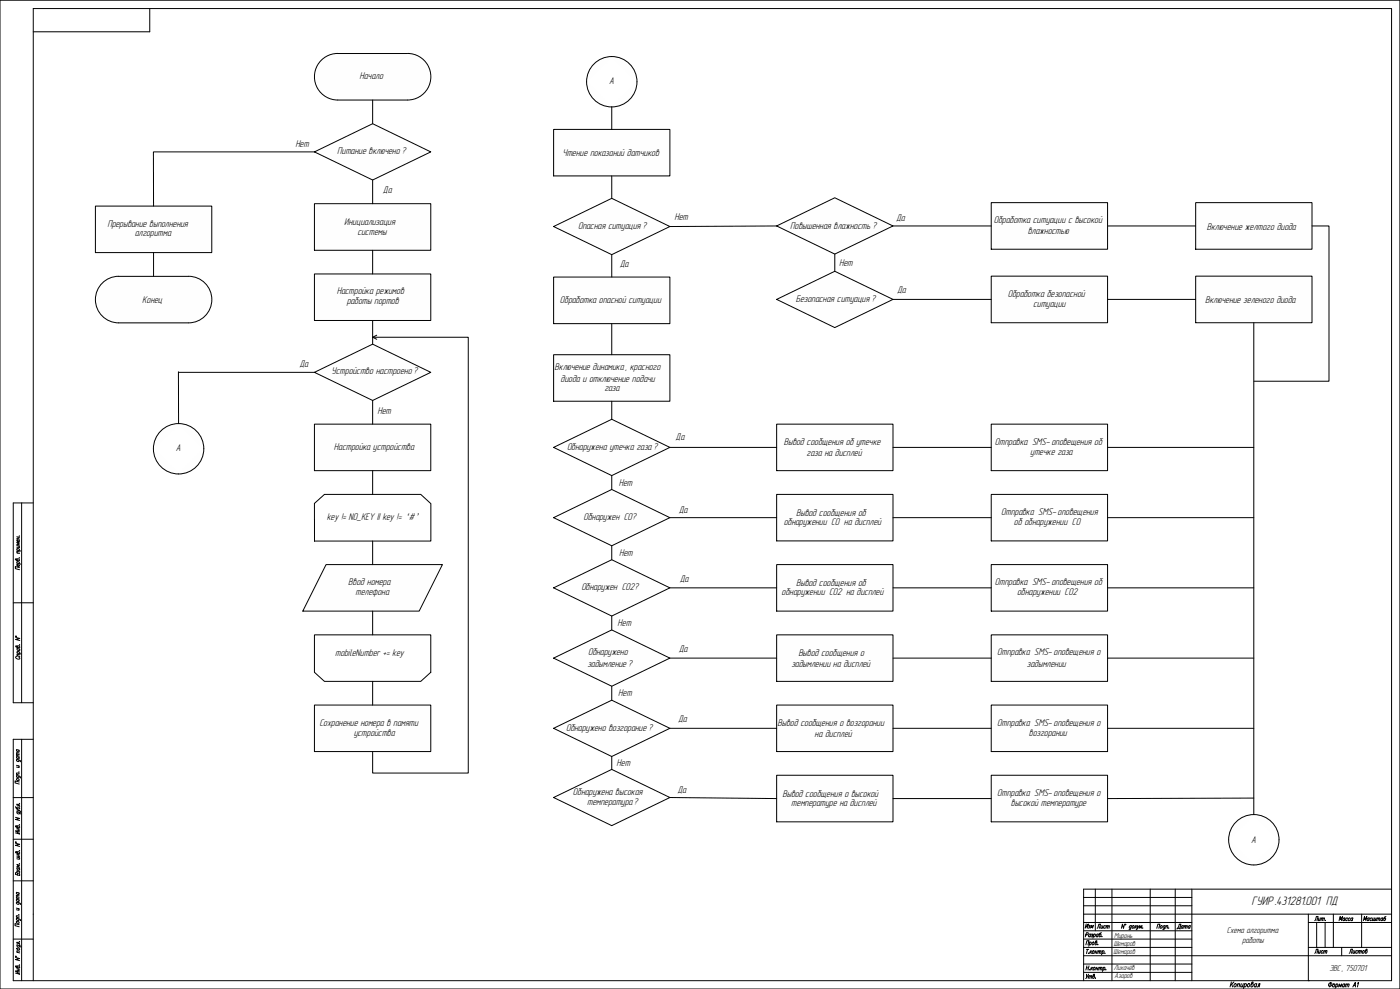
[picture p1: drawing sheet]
<svg xmlns="http://www.w3.org/2000/svg" width="841mm" height="594mm" viewBox="0 0 841 594" stroke-linecap="round" stroke-linejoin="round" font-family="sans-serif">
<!-- layer: KONTUR -->
<path d="M0 0h841v594h-841z" fill="none" stroke="#000" stroke-width=".6"/>
<g fill="none" stroke="#000" stroke-width=".6">
<path d="M90 5v14h-70M13 302v120M20 302h-12v120h12M8 362h12M13 444v145M20 444h-12v145h828v-584h-816v584M8 479h12M8 504h12M8 529h12M658 534v25M668 534v55M691 534v55"/>
<path d="M706 534v55M716 534v55M836 534h-185v55M716 549h120M786 549v40M786 554h50M801 549v20M818 549v20M8 564h12M716 574h120M786 569h50M806 569v5"/>
</g>
<g fill="none" stroke="#000" stroke-width=".6">
<path d="M10 336a.8 .8 0 0 1 1 0 .8 .8 0 0 1 1 1l-3-1 1 1M10 338l3 1M10 332l2 1M10 330l3 1M10 328h2M10 322l2 1M10 323l2 1M10 338a.7 .7 0 0 1 1-1 1 1 0 0 1 0 2M10 330h1h1l-1 1M11 323v1M11 328l1 1h-2M11 339v1l-1-1h1v1"/>
<path d="M11 324v1a.8 .8 0 0 1-1 0 .8 .8 0 0 1 0-1h1v1M12 335h.1M12 322h.1M12 332l-2-1 1 1M12 326h-2l1 1h-1h2M12 341l-3-1v2h3M9 383l3 1h-3l3 1M9 382h1zM10 394l-1 1h1a1.2 1.2 0 0 0 1 1 1.2 1.2 0 0 0 1-1h-1M10 388a.7 .7 0 0 1 1 0 .7 .7 0 0 1 0 1h-1l-1-1 2 1M10 394h2M10 392l3 1"/>
<path d="M10 390h2M11 392h-1a.7 .7 0 0 1 1-1 1.1 1.1 0 0 1 1 2M11 390h-1l1 1h1v-1M12 387h.1M12 393h-2l1 1M10 456l2 1v1M10 460h2M10 454l2 1M10 454h2M10 450l2 1M10 456v1h1h1l-1-1M10 455l1 1h1l-1-1"/>
<path d="M10 450v1l1 1 1-1h-1M12 453h-2v1M12 452h-2v1M10 466l2 1M10 465l2 1M10 468h1l1 1h-1zM10 466a.7 .7 0 0 0 0 1 .7 .7 0 0 0 1-1M11 460v1h-1M11 464h.1M12 470l-3-1v1l3 1M12 465l-2-1v1M9 491l3 1h-3l3 1"/>
<path d="M9 485l1 1h1l1-1h-2v1M10 497a.7 .7 0 0 1 1-1 .7 .7 0 0 1 0 1h-1l-1-1 1 1M10 488h2l1 1M10 486l2 1h-2M10 498h2M10 499h2M10 488l1 1h1l-1-1M11 498v1M12 495h.1M12 483h.1M12 500l-3-1 3 2-3-1M12 487l1 1"/>
<path d="M12 484l-2-1v1h2M9 506l3 1-3 1h3M9 506h1zM10 512a1 1 0 0 1 2 0 .8 .8 0 0 1 0 1l-2-1h-1l1 1M10 515h2M10 513l2 1M10 514l2 1M11 513v1M11 515l1 1h-2M12 519h.1M12 511h.1M12 520l-2-1 1 1-1 1h2"/>
<path d="M10 539l2 1M10 536h2M10 521l2 1M10 536v1h1h1l-1-1M10 525v-1l-1 1 3 1v-1l-1-1-1 2M10 521v1a.8 .8 0 0 0 1 1 .8 .8 0 0 0 1-1h-1M11 523h1v1M11 524l-1-1v1M12 539h-2v1M12 538h-2v1M10 552h2v1M10 542l2 1"/>
<path d="M10 551h2M10 545l2 1M10 540l2 1M10 554v-1a.8 .8 0 0 1 1 1 .8 .8 0 0 1 0 1l-1-1zM10 552a.7 .7 0 0 0 0 1 .7 .7 0 0 0 1-1M10 542a.7 .7 0 0 0 0 1 .7 .7 0 0 0 1-1M10 540a.7 .7 0 0 0 0 1 .7 .7 0 0 0 1 0M11 546v1l-1-1M11 550h.1M12 555h-3v1l3 1M12 550h-2v1M676 555l-1 3-1-3v3"/>
<path d="M676 555v1zM680 556h-1l-1 1 1 1v-1M680 556l-1 2h-1M680 556h1a.7 .7 0 0 1 0 1 .7 .7 0 0 1-1 0zM682 556v2M682 557l1 1M683 556l-1 1M683 556v2l1-2M683 558h.1M684 558l1-2v1l1-1v2M686 557h.1M695 558l1-3h1l-1 3"/>
<path d="M697 556h1a.8 .8 0 0 1 0 1 .8 .8 0 0 1-1 0zM700 556a.7 .7 0 0 0-1 1 .7 .7 0 0 0 0 1l1-1M700 556l-1 2M701 556h1l-1 2M701 556l-1 2M702 557h.1M804 553l1-2v1l2-1-1 2M808 552l-1-1v1v1h1M808 551v2M810 552l-1-1a.8 .8 0 0 0-1 1 .8 .8 0 0 0 1 1M811 552v-1a.8 .8 0 0 0-1 1 .8 .8 0 0 0 1 1M813 552l-1-1-1 1v1h1"/>
<path d="M813 551l-1 2M9 575l3 1h-3l3 1M9 574l1 1zM10 568h2l1 1M10 572h2M10 569l2 1a.8 .8 0 0 1-1 1 1.1 1.1 0 0 1-1-2zM10 568a.7 .7 0 0 0 1 1 .7 .7 0 0 0 1-1h-1M12 580h.1M12 566h.1M12 571h-2l1 1M12 566h-2v1h2M652 568l1-3h1v3"/>
<path d="M652 562l1-1 1-1h-1l-1 3M653 570h1M653 570v3M654 573h.1M655 566l1 1-1 1-1-1M655 566l-1 2M655 571v2M655 561h-1a.8 .8 0 0 0 0 1 .8 .8 0 0 0 0 1l1-1M655 561v2M655 572l1 1M656 561v1M656 571l-1 1"/>
<path d="M656 562l-1 1M656 566h1v2l-1-1zM656 571h1a1 1 0 0 1 0 2 .8 .8 0 0 1-1-1zM657 561h1a.8 .8 0 0 1 0 1 .8 .8 0 0 1-1 0M657 561v3M658 572h1M658 571v2M658 566h1a.8 .8 0 0 1 0 1 .8 .8 0 0 1-1 0v-2h1l-1 1M659 571v2M660 567h.1M660 561h-1v1v1l1-1M660 572l1-1-1 2"/>
<path d="M660 561l-1 2M660 571l-1 2M661 572l1-1-1 2M662 560l-1 1-1 1a.7 .7 0 0 0 1 0 .7 .7 0 0 0 0-1h-1M662 562h.1M662 571h1a.7 .7 0 0 1 0 1 .7 .7 0 0 1-1 0M662 571v3M664 573h.1M10 581v-1a1 1 0 0 1 2 0 .8 .8 0 0 1 0 1h-2l-1-1 1 1M10 582h2M10 583h2M11 582v1"/>
<path d="M12 584l-3-1 3 2h-3M653 581h1M653 585v2M653 580l-1 3M654 585l-2 3M654 587l1-1v2M654 586v2M654 580v3M654 582h.1M655 587l1-1-1 2M656 581l-1 2M656 582v1"/>
<path d="M657 581l-2 1M657 581h1l-1 2v-1zM657 586a.7 .7 0 0 1 1 1 1 1 0 0 1-2 0l1-2v1M658 587h.1M658 582h1M659 581l-1 2M660 581l-1 2M660 582l1-1v2M660 581v2M661 582l1-1v2M663 581h1v1l-1 1v-1M663 581l-1 3"/>
<path d="M664 582h.1M740 590l-1 3M740 591v2M741 590l-2 2M742 591a.9 .9 0 0 1 1 1 1 1 0 0 1-2 0zM744 591h1l-1 2M744 591l-1 2M746 591l-1 2 1-1M747 591l-1 2M748 591a.9 .9 0 0 1 1 1 1 1 0 0 1-2 0M748 591l-1 3M750 591a.9 .9 0 0 1 1 1 1 1 0 0 1-2 0z"/>
<path d="M752 591a.9 .9 0 0 1 1 1 1 1 0 0 1-2 0l1-2h1l-1 1M755 591a1.1 1.1 0 0 0-2 1 .9 .9 0 0 0 1 1l1-1M755 591l-1 2M755 593l1-2h1l-1 2M799 590v3M801 591a.8 .8 0 0 1 1 1 1 1 0 0 1-2 0zM803 591a.8 .8 0 0 1 1 1 1 1 0 0 1-2 0M803 591l-1 3M804 593l1-2v1l1-1-1 2M808 591h-1l-1 1 1 1v-1M808 591l-1 2M808 592l1-1v2"/>
<path d="M809 591l-1 2M809 592l1-1v2M813 593l1-3v3M813 592h1M816 591v-1l-1 3"/>
<circle cx="799" cy="591" r="1.1"/>
</g>
<path d="M791 554v15M796 554v15M651 574h65M651 569h65M651 579h65M651 564h65M651 584h65" fill="none" stroke="#000" stroke-width=".6"/>
<!-- layer: 0 -->
<path d="M651 539h65M651 559h65M651 554h65M651 544h65M651 549h65M786 589h.1" fill="none" stroke="#000" stroke-width=".6"/>
<g fill="#fdffff" stroke="#fdffff" stroke-width=".6">
<path d="M366 34h1z"/>
<path d="M367 34h2z"/>
<path d="M352 48h2l-2 1z"/>
<path d="M352 49l2 2h-2z"/>
<path d="M368 64h3z"/>
<path d="M752 489h1z"/>
<path d="M765 501h3v2z"/>
<path d="M738 504l2 2h-2z"/>
<path d="M767 506l1-2v2z"/>
<path d="M752 519l1 1z"/>
<path d="M106 255l1-1z"/>
<path d="M107 254l2 1z"/>
<path d="M92 268h2l-2 2z"/>
<path d="M92 270l2 1h-2z"/>
<path d="M108 284h2z"/>
<path d="M203 32h43zM201 32h45zM201 32h45zM201 32h45z"/>
<path d="M201 32h47zM200 32h48z"/>
<path d="M200 32h48zM200 32h48z"/>
<path d="M200 32l49 1zM199 33h50zM199 33h50zM199 33h50z"/>
<path d="M199 33h51h-1zM197 33h2h51zM197 33h53zM197 33h53z"/>
<path d="M197 33l55 1-2-1zM196 34l1-1 55 1zM196 34h56zM196 34h56z"/>
<path d="M196 34l57 1-1-1zM195 35l1-1 57 1zM195 35h58zM195 35h58z"/>
<path d="M195 35l59 1-1-1zM194 36l1-1 59 1zM194 36h60zM194 36h60z"/>
<path d="M194 36l61 1-1-1zM194 36l61 1h-63zM192 37h63zM192 37h63z"/>
<path d="M192 37l64 1-1-1zM192 37l64 1h-64zM192 38h64zM192 38h64z"/>
<path d="M192 38l65 1-1-1zM192 38l65 1h-66zM191 39h66zM191 39h66z"/>
<path d="M191 39l67 1-1-1zM191 39l67 1h-68zM190 40h68zM190 40h68z"/>
<path d="M190 40l68 2v-2zM190 40l68 2h-68zM190 42h68zM190 42h68z"/>
<path d="M190 42l68 1v-1zM190 42l68 1h-69zM189 43h69zM189 43h69z"/>
<path d="M189 43l70 2-1-2zM189 43l70 2h-70zM189 45h70zM189 45h70z"/>
<path d="M189 45l70 1v-1zM189 45l70 1h-70z"/>
<path d="M189 46l70 2v-2zM189 46l70 2h-70zM189 48h70zM189 48h70z"/>
<path d="M189 48l69 1 1-1zM189 48l69 1h-69zM189 49h69zM189 49h69z"/>
<path d="M189 49l69 1v-1zM189 49l69 1h-68zM190 50h68zM190 50h68z"/>
<path d="M190 50l68 2v-2zM190 50l68 2h-68zM190 52h68zM190 52h68z"/>
<path d="M190 52l67 1 1-1zM190 52l67 1h-66zM191 53h66zM191 53h66z"/>
<path d="M191 53l65 1 1-1zM191 53l65 1h-64zM192 54h64zM192 54h64z"/>
<path d="M192 54l63 1 1-1zM192 54l63 1h-63zM192 55h63zM192 55h63z"/>
<path d="M192 55l62 1 1-1zM192 55l62 1h-60zM194 56h60zM194 56h60z"/>
<path d="M194 56l59 1 1-1zM194 56l59 1h-58zM195 57h58zM195 57h58z"/>
<path d="M195 57l57 1 1-1zM195 57l57 1h-56zM196 58h56zM196 58h56z"/>
<path d="M196 58l54 1 2-1zM196 58l54 1h-53zM197 59h53zM197 59h53z"/>
<path d="M197 59h52h1zM197 59h52h-50zM199 59h50zM199 59h50z"/>
<path d="M199 59h50zM199 59l49 1z"/>
<path d="M200 60h48zM200 60h48z"/>
<path d="M200 60h48zM200 60h46zM201 60h45zM201 60h45z"/>
<path d="M201 60h45zM201 60h44z"/>
<path d="M189 122l70 28h-70zM189 122l70 28v-28z"/>
<path d="M189 165l70 28h-70zM189 165l70 28v-28z"/>
<path d="M189 224l35 17v-34zM224 207l35 17-35 17z"/>
<path d="M189 255l70 28h-70zM189 255l70 28v-28z"/>
<path d="M196 339l56 28h-70zM196 339l56 28 14-28z"/>
<path d="M189 424l70 27h-70zM189 424l70 27v-27z"/>
<path d="M333 78l69 28h-69zM333 78l69 28v-28z"/>
<path d="M333 136l34 17v-34zM367 119l35 17-35 17z"/>
<path d="M333 166l69 28h-69zM333 166l69 28v-28z"/>
<path d="M333 213l69 28h-69zM333 213l69 28v-28z"/>
<path d="M333 269l34 17v-34zM367 252l35 17-35 17z"/>
<path d="M467 255l69 28h-69zM467 255l69 28v-28z"/>
<path d="M595 255l70 28h-70zM595 255l70 28v-28z"/>
<path d="M333 311l34 17v-34zM367 294l35 17-35 17z"/>
<path d="M467 297l69 28h-69zM467 297l69 28v-28z"/>
<path d="M595 297l70 28h-70zM595 297l70 28v-28z"/>
<path d="M333 353l34 17v-34zM367 336l35 17-35 17z"/>
<path d="M467 339l69 28h-69zM467 339l69 28v-28z"/>
<path d="M595 339l70 28h-70zM595 339l70 28v-28z"/>
<path d="M333 395l34 17v-34zM367 378l35 17-35 17z"/>
<path d="M467 381l69 28h-69zM467 381l69 28v-28z"/>
<path d="M595 381l70 28h-70zM595 381l70 28v-28z"/>
<path d="M333 437l34 17v-33zM367 421l35 16-35 17z"/>
<path d="M467 424l69 27h-69zM467 424l69 27v-27z"/>
<path d="M595 424l70 27h-70zM595 424l70 27v-27z"/>
<path d="M333 479l34 17v-34zM367 462l35 17-35 17z"/>
<path d="M467 466l69 28h-69zM467 466l69 28v-28z"/>
<path d="M595 466l70 28h-70zM595 466l70 28v-28z"/>
<path d="M366 34h1zM366 34h1z"/>
<path d="M368 34h3zM368 34h3z"/>
<path d="M366 34h1zM364 34h3z"/>
<path d="M368 34l4 1zM368 34l4 1z"/>
<path d="M364 34h3zM363 35h4z"/>
<path d="M368 35h6h-2zM368 35h6h-5z"/>
<path d="M363 35h3h1zM361 35h2h3z"/>
<path d="M369 35l6 1-1-1zM369 35l6 1h-5z"/>
<path d="M361 35l4 1 1-1zM360 36l1-1 4 1z"/>
<path d="M370 36l6 1-1-1zM370 36l6 1h-6z"/>
<path d="M360 36l5 1v-1zM359 37l1-1 5 1z"/>
<path d="M370 37l8 1-2-1zM370 37l8 1h-7z"/>
<path d="M359 37l5 1 1-1zM357 38l2-1 5 1z"/>
<path d="M371 38l8 1-1-1zM371 38l8 1h-7z"/>
<path d="M357 38l6 1 1-1zM356 39l1-1 6 1z"/>
<path d="M372 39l8 1-1-1zM372 39l8 1h-6z"/>
<path d="M356 39l5 1 2-1zM356 39l5 1h-6z"/>
<path d="M374 40l7 2-1-2zM374 40l7 2h-6z"/>
<path d="M355 40l5 2 1-2zM355 40l5 2h-6z"/>
<path d="M375 42l6 1v-1zM375 42l6 1h-5z"/>
<path d="M354 42l5 1 1-1zM354 42l5 1h-5z"/>
<path d="M376 43l6 1-1-1zM376 43l6 1h-4z"/>
<path d="M354 43l3 1 2-1zM354 43l3 1h-4z"/>
<path d="M378 44l4 2v-2zM378 44l4 2h-3z"/>
<path d="M353 44l3 2 1-2zM353 44l3 2h-3z"/>
<path d="M379 46l4 2-1-2zM379 46l4 2h-2z"/>
<path d="M381 48h2zM381 48h2zM381 48h2v1z"/>
<path d="M353 46l1 2 2-2zM353 46l1 2h-2z"/>
<path d="M383 49v2h-2zM381 51h2zM381 51h2z"/>
<path d="M352 51l4 1-2-1zM352 51l4 1h-3z"/>
<path d="M381 51l1 1 1-1zM379 52l2-1 1 1z"/>
<path d="M353 52l4 2-1-2zM353 52l4 2h-4z"/>
<path d="M379 52l3 2v-2zM378 54l1-2 3 2z"/>
<path d="M353 54l6 1-2-1zM353 54l6 1h-5z"/>
<path d="M378 54l3 1 1-1zM378 54l3 1h-5z"/>
<path d="M354 55l6 2-1-2zM354 55l6 2h-6z"/>
<path d="M376 55l5 2v-2zM376 55l5 2h-6z"/>
<path d="M354 57l7 1-1-1zM354 57l7 1h-6z"/>
<path d="M375 57l5 1 1-1zM375 57l5 1h-6z"/>
<path d="M355 58l8 1-2-1zM355 58l8 1h-7z"/>
<path d="M374 58l5 1 1-1zM374 58l5 1h-7z"/>
<path d="M356 59l8 1-1-1zM356 59l8 1h-7z"/>
<path d="M372 59l6 1 1-1zM372 59l6 1h-7z"/>
<path d="M357 60l8 1-1-1zM357 60l8 1h-6z"/>
<path d="M371 60l5 1 2-1zM370 61l1-1 5 1z"/>
<path d="M359 61l6 1v-1zM359 61l6 1h-5z"/>
<path d="M370 61l5 1 1-1zM370 61l5 1h-5z"/>
<path d="M360 62l6 1-1-1zM360 62l6 1h-5z"/>
<path d="M370 62l4 1 1-1zM369 63l1-1 4 1z"/>
<path d="M361 63l6 1-1-1zM361 63l6 1z"/>
<path d="M369 63l3 1 2-1zM369 63l3 1h-4z"/>
<path d="M363 64h4zM363 64h4z"/>
<path d="M368 64h3h1zM368 64h3z"/>
<path d="M364 64h3zM364 64h3zM366 64h1z"/>
<path d="M368 64h1zM368 64h1z"/>
<path d="M366 64h1zM366 64h1z"/>
<path d="M467 136l34 17v-34zM501 119l35 17-35 17z"/>
<path d="M595 122l70 28h-70zM595 122l70 28v-28z"/>
<path d="M718 122l70 28h-70zM718 122l70 28v-28z"/>
<path d="M467 180l34 17v-34zM501 163l35 17-35 17z"/>
<path d="M595 166l70 28h-70zM595 166l70 28v-28z"/>
<path d="M189 91l35 17v-34zM224 74l35 17-35 17z"/>
<path d="M71 166h44zM70 166h45z"/>
<path d="M70 166h46zM68 166h48z"/>
<path d="M68 166l50 1zM67 167h51z"/>
<path d="M67 167h52h-1zM66 167h1h52z"/>
<path d="M66 167l54 1-1-1zM64 168l2-1 54 1z"/>
<path d="M64 168l57 1-1-1zM63 169l1-1 57 1z"/>
<path d="M63 169l60 1-2-1zM62 170l1-1 60 1z"/>
<path d="M62 170l62 1-1-1zM62 170l62 1h-63z"/>
<path d="M61 171l64 1-1-1zM61 171l64 1h-65z"/>
<path d="M60 172l65 1v-1zM60 172l65 1h-66z"/>
<path d="M59 173l67 1-1-1zM59 173l67 1h-67z"/>
<path d="M59 174l68 2-1-2zM59 174l68 2h-69z"/>
<path d="M58 176l69 1v-1zM58 176l69 1h-69z"/>
<path d="M58 177l69 1v-1zM58 177l69 1h-70z"/>
<path d="M57 178l70 2v-2zM57 178l70 2h-70z"/>
<path d="M57 180l70 1v-1zM57 180l70 1h-70z"/>
<path d="M57 181l70 2v-2zM57 181l70 2h-69z"/>
<path d="M58 183l69 1v-1zM58 183l69 1h-69z"/>
<path d="M58 184l68 2 1-2zM58 184l68 2h-67z"/>
<path d="M59 186l66 1 1-1zM59 186l66 1h-66z"/>
<path d="M59 187l66 1v-1zM59 187l66 1h-65z"/>
<path d="M60 188l64 1 1-1zM60 188l64 1h-63z"/>
<path d="M61 189l62 1 1-1zM61 189l62 1h-61z"/>
<path d="M62 190l59 1 2-1zM62 190l59 1h-58z"/>
<path d="M63 191l57 1 1-1zM63 191l57 1h-56z"/>
<path d="M64 192l55 1 1-1zM64 192l55 1h-53z"/>
<path d="M66 193h52h1zM66 193h52h-51z"/>
<path d="M67 193h51zM67 193l49 1z"/>
<path d="M68 194h48zM68 194h47z"/>
<path d="M70 194h45zM70 194h43z"/>
<path d="M57 124l70 28h-70zM57 124l70 28v-28z"/>
<path d="M718 166l70 28h-70zM718 166l70 28v-28z"/>
<path d="M753 489h2zM753 489h2zM753 489h2z"/>
<path d="M752 489h1zM750 490h3z"/>
<path d="M753 489l3 1zM753 489l3 1z"/>
<path d="M750 490h2h1zM749 490h1h2z"/>
<path d="M754 490h4zM754 490h4z"/>
<path d="M749 490l3 1v-1zM747 491l2-1 3 1z"/>
<path d="M754 490l5 1zM754 490l5 1h-4z"/>
<path d="M747 491h4h1zM746 491h1h4z"/>
<path d="M755 491h6h-2zM755 491h6h-6z"/>
<path d="M746 491l4 1 1-1zM744 492l2-1 4 1z"/>
<path d="M755 491l7 1-1-1zM755 491l7 1h-6z"/>
<path d="M744 492l5 1 1-1zM743 493l1-1 5 1z"/>
<path d="M756 492l7 1-1-1zM756 492l7 1h-6z"/>
<path d="M743 493l5 1 1-1zM743 493l5 1h-6z"/>
<path d="M757 493l7 1-1-1zM757 493l7 1h-6z"/>
<path d="M742 494l5 2 1-2zM742 494l5 2h-6z"/>
<path d="M758 494l7 2-1-2zM758 494l7 2h-6z"/>
<path d="M741 496l5 1 1-1zM741 496l5 1h-6z"/>
<path d="M759 496l7 1-1-1zM759 496l7 1h-5z"/>
<path d="M740 497l4 1 2-1zM740 497l4 1h-5z"/>
<path d="M761 497l6 1-1-1zM761 497l6 1h-5z"/>
<path d="M739 498l4 2 1-2zM739 498l4 2h-4z"/>
<path d="M762 498l6 2-1-2zM762 498l6 2h-4z"/>
<path d="M739 500l2 1 2-1zM739 500l2 1h-3z"/>
<path d="M764 500l4 1v-1zM764 500l4 1h-3z"/>
<path d="M738 501l2 2 1-2zM738 501l2 2h-2zM738 503v1l2-1z"/>
<path d="M765 501l2 2h1zM767 503h1v1z"/>
<path d="M738 503h2zM738 503h2z"/>
<path d="M738 506h2zM738 506h2z"/>
<path d="M767 506l1 2v-2zM767 506l1 2h-3z"/>
<path d="M738 506l3 2-1-2zM738 506l3 2h-3z"/>
<path d="M765 508l3 1v-1zM764 509l1-1 3 1z"/>
<path d="M738 508l5 1-2-1zM738 508l5 1h-4z"/>
<path d="M764 509l3 2 1-2zM764 509l3 2h-5z"/>
<path d="M739 509l5 2-1-2zM739 509l5 2h-5z"/>
<path d="M762 511l4 1 1-1zM762 511l4 1h-5z"/>
<path d="M739 511l7 1-2-1zM739 511l7 1h-6z"/>
<path d="M761 512l4 1 1-1zM761 512l4 1h-6z"/>
<path d="M740 512l7 1-1-1zM740 512l7 1h-6z"/>
<path d="M759 513l5 2 1-2zM759 513l5 2h-6z"/>
<path d="M741 513l7 2-1-2zM741 513l7 2h-6z"/>
<path d="M758 515l5 1 1-1zM758 515l5 1h-6z"/>
<path d="M742 515l7 1-1-1zM742 515l7 1h-6z"/>
<path d="M757 516l5 1 1-1zM756 517l1-1 5 1z"/>
<path d="M743 516l7 1-1-1zM743 516l7 1h-6z"/>
<path d="M756 517l5 1 1-1zM755 518l1-1 5 1z"/>
<path d="M744 517l7 1-1-1zM744 517l7 1h-5z"/>
<path d="M755 518h4h2zM755 518h4h-4z"/>
<path d="M746 518h6h-1zM746 518h6h-5z"/>
<path d="M755 518l3 1 1-1zM755 518l3 1h-4z"/>
<path d="M747 518l5 1v-1zM747 518l5 1h-3z"/>
<path d="M754 519h2h2zM754 519h2z"/>
<path d="M749 519h4zM749 519h4z"/>
<path d="M754 519h2zM753 519h2z"/>
<path d="M753 519h2zM753 519h2zM753 519h2z"/>
<path d="M750 519h3zM750 519h3z"/>
<path d="M106 255h1zM106 255h1z"/>
<path d="M107 255h3zM107 255h3z"/>
<path d="M106 255h1zM104 255h3z"/>
<path d="M108 255h4zM108 255h4z"/>
<path d="M104 255h3zM103 255h4z"/>
<path d="M108 255l5 1-1-1zM108 255l5 1h-4z"/>
<path d="M103 255l3 1 1-1zM101 256l2-1 3 1z"/>
<path d="M109 256l6 1-2-1zM109 256l6 1h-6z"/>
<path d="M101 256l4 1 1-1zM100 257l1-1 4 1z"/>
<path d="M109 257h7h-1zM109 257h7h-6z"/>
<path d="M100 257h4h1zM98 257h2h4z"/>
<path d="M110 257l7 1-1-1zM110 257l7 1h-6z"/>
<path d="M98 257l5 1 1-1zM97 258l1-1 5 1z"/>
<path d="M111 258l8 1-2-1zM111 258l8 1h-7z"/>
<path d="M97 258l5 1 1-1zM96 259l1-1 5 1z"/>
<path d="M112 259l8 2-1-2zM112 259l8 2h-6z"/>
<path d="M96 259l5 2 1-2zM96 259l5 2h-6z"/>
<path d="M114 261l6 1v-1zM114 261l6 1h-5z"/>
<path d="M95 261l5 1 1-1zM95 261l5 1h-6z"/>
<path d="M115 262l6 1-1-1zM115 262l6 1h-5z"/>
<path d="M94 262l4 1 2-1zM94 262l4 1h-5z"/>
<path d="M116 263l6 2-1-2zM116 263l6 2h-4z"/>
<path d="M93 263l4 2 1-2zM93 263l4 2h-4z"/>
<path d="M118 265l4 1v-1zM118 265l4 1h-3z"/>
<path d="M93 265l2 1 2-1zM93 265l2 1h-3z"/>
<path d="M119 266l3 2v-2zM119 266l3 2h-1z"/>
<path d="M121 268h1zM121 268h1zM121 268h1v2z"/>
<path d="M92 266l2 2 1-2zM92 266l2 2h-2z"/>
<path d="M122 270v1h-1zM121 271h1zM121 271h1z"/>
<path d="M92 271l3 2-1-2zM92 271l3 2h-3z"/>
<path d="M121 271l1 2v-2zM121 271l1 2h-3z"/>
<path d="M92 273l5 1-2-1zM92 273l5 1h-4z"/>
<path d="M119 273l3 1v-1zM119 273l3 1h-4z"/>
<path d="M93 274l5 2-1-2zM93 274l5 2h-5z"/>
<path d="M118 274l3 2 1-2zM118 274l3 2h-5z"/>
<path d="M93 276l7 1-2-1zM93 276l7 1h-6z"/>
<path d="M116 276l4 1 1-1zM116 276l4 1h-5z"/>
<path d="M94 277l7 1-1-1zM94 277l7 1h-6z"/>
<path d="M115 277l5 1v-1zM115 277l5 1h-6z"/>
<path d="M95 278l7 2-1-2zM95 278l7 2h-6z"/>
<path d="M114 278l5 2 1-2zM112 280l2-2 5 2z"/>
<path d="M96 280l7 1-1-1zM96 280l7 1h-6z"/>
<path d="M112 280l5 1 2-1zM112 280l5 1h-6z"/>
<path d="M97 281l7 1-1-1zM97 281l7 1h-6z"/>
<path d="M111 281l5 1 1-1zM110 282l1-1 5 1z"/>
<path d="M98 282l7 1-1-1zM98 282l7 1h-5z"/>
<path d="M110 282l5 1 1-1zM110 282l5 1h-6z"/>
<path d="M100 283h6h-1zM100 283h6h-5z"/>
<path d="M109 283h4h2zM109 283h4h-4z"/>
<path d="M101 283l6 1-1-1zM101 283l6 1z"/>
<path d="M109 283l3 1 1-1zM109 283l3 1h-4z"/>
<path d="M103 284h4zM103 284h4z"/>
<path d="M108 284h2h2zM108 284h2h-2z"/>
<path d="M104 284l3 1zM104 284l3 1zM106 285h1z"/>
<path d="M108 284l1 1zM107 285h2z"/>
<path d="M106 285h1zM106 285h1z"/>
</g>
<g fill="none" stroke="#000" stroke-width=".6">
<path d="M193 36a14 14 0 0 1 10-4h42a14 14 0 0 1 14 14 14 14 0 0 1-14 14h-42a14 14 0 0 1-13-9 14 14 0 0 1 3-15zM383 49a15 15 0 0 0-23-13 15 15 0 0 0-1 26 15 15 0 0 0 24-11v-2M224 60v14M333 78h69v28h-69zM367 64v14M189 91l35-17 35 17-35 17zM189 91h-97v33M224 108v14M367 106v13M57 124h70v28h-70zM189 122h70v28h-70zM333 136l34-17 35 17-35 17z"/>
<path d="M467 136l34-17 35 17-35 17zM467 136h-65M536 136h59M595 122h70v28h-70zM665 136h53M718 122h70v28h-70zM788 136h10v93h-45M92 152v14M224 150v15M367 153v13M501 153v10M71 166h42a14 14 0 0 1 14 14 14 14 0 0 1-14 14h-42"/>
<path d="M71 166a14 14 0 0 0-14 14 14 14 0 0 0 14 14M189 165h70v28h-70zM333 166h69v28h-69zM467 180l34-17 35 17-35 17zM536 180h59M595 166h70v28h-70zM665 180h53M718 166h70v28h-70zM224 193v14M367 194v19M753 194v295M224 203h57v261h-57v-13"/>
<path d="M226 201l-2 2 2 1M333 213h69v28h-69zM107 224h82M107 223v31M189 224l35-17 35 17-35 17zM189 255h70v28h-70zM224 241v14M367 241v11M467 255h69v28h-69zM595 255h70v28h-70zM333 269l34-17 35 17-35 17zM402 269h65"/>
<path d="M536 269h59M665 269h88M224 283v14M367 286v8M467 297h69v28h-69zM595 297h70v28h-70zM333 311l34-17 35 17-35 17zM402 311h65M536 311h59M665 311h88M196 339h70l-14 28h-70zM224 325v14"/>
<path d="M367 328v8M467 339h69v28h-69zM595 339h70v28h-70zM333 353l34-17 35 17-35 17zM402 353h65M536 353h59M665 353h88M224 367v14M367 370v8M333 395l34-17 35 17-35 17zM402 395h65M467 381h69v28h-69z"/>
<path d="M536 395h59M595 381h70v28h-70zM665 395h88M224 409v15M367 412v9M189 424h70v27h-70zM333 437l34-16 35 16-35 17zM402 437h65M467 424h69v27h-69zM536 437h59M595 424h70v27h-70zM665 437h88"/>
<path d="M367 454v8M333 479l34-17 35 17-35 17zM402 479l65 1M467 466h69v28h-69zM536 480h59M595 466h70v28h-70zM753 479l-88 1"/>
<circle cx="107" cy="270" r="15"/>
<circle cx="753" cy="504" r="15"/>
</g>
<path d="M189 302l6-5h58l6 6v22h-70zM189 381h70v23l-6 5h-58l-6-5z" fill="none" stroke="#000" stroke-width=".6"/>
<text font-size="7.6" x="752" y="544">ГУИР .431281.001 ПД</text>
<text font-size="6.2" x="706" y="559">Дата</text>
<g font-size="6.1">
<text x="216" y="48">Начало</text>
<text x="366" y="51">А</text>
<text x="177" y="88">Нет</text>
<text x="203" y="93">Питание включено ?</text>
<text x="338" y="94">Чтение показаний датчиков</text>
<text x="230" y="116">Да</text>
<text x="65" y="136">Прерывание выполнения</text>
<text x="207" y="135">Инициализация</text>
<text x="347" y="137">Опасная ситуация ?</text>
<text x="405" y="132">Нет</text>
<text x="475" y="137">Повышенная влажность ?</text>
<text x="538" y="133">Да</text>
<text x="597" y="134">Обработка ситуации с высокой</text>
<text x="81" y="142">алгоритма</text>
<text x="215" y="141">системы</text>
<text x="617" y="140">влажностью</text>
<text x="725" y="138">Включение желтого диода</text>
<text x="372" y="161">Да</text>
<text x="504" y="160">Нет</text>
<text x="202" y="177">Настройка режимов</text>
<text x="539" y="176">Да</text>
<text x="605" y="178">Обработка безопасной</text>
<text x="85" y="182">Конец</text>
<text x="208" y="183">работы портов</text>
<text x="336" y="182">Обработка опасной ситуации</text>
<text x="478" y="181">Безопасная ситуация ?</text>
<text x="621" y="184">ситуации</text>
<text x="724" y="182">Включение зеленого диода</text>
<text x="180" y="220">Да</text>
<text x="199" y="225">Устройство настроено ?</text>
<text x="333" y="222">Включение динамика , красного</text>
<text x="337" y="229">диода и отключение подачи</text>
<text x="363" y="235">газа</text>
<text x="227" y="249">Нет</text>
<text x="406" y="265">Да</text>
<text x="471" y="267">Вывод сообщения об утечке</text>
<text x="598" y="267">Отправка SMS- оповещения об</text>
<text x="106" y="271">А</text>
<text x="201" y="270">Настройка устройства</text>
<text x="341" y="270">Обнаружена утечка газа ?</text>
<text x="485" y="274">газа на дисплей</text>
<text x="619" y="273">утечке газа</text>
<text x="372" y="292">Нет</text>
<text x="408" y="308">Да</text>
<text x="478" y="310">Вывод сообщения об</text>
<text x="601" y="309">Отправка SMS- оповещения</text>
<text x="196" y="312">key != NO_KEY || key != ‘# ’</text>
<text x="351" y="312">Обнаружен CO?</text>
<text x="471" y="315">обнаружении CO на дисплей</text>
<text x="609" y="315">об обнаружении CO</text>
<text x="372" y="334">Нет</text>
<text x="209" y="352">Ввод номера</text>
<text x="408" y="350">Да</text>
<text x="478" y="352">Вывод сообщения об</text>
<text x="598" y="352">Отправка SMS- оповещения об</text>
<text x="214" y="357">телефона</text>
<text x="349" y="354">Обнаружен CO2?</text>
<text x="470" y="357">обнаружении CO2 на дисплей</text>
<text x="611" y="357">обнаружении CO2</text>
<text x="371" y="376">Нет</text>
<text x="201" y="394">mobileNumber += key</text>
<text x="353" y="394">Обнаружено</text>
<text x="408" y="392">Да</text>
<text x="480" y="394">Вывод сообщения о</text>
<text x="599" y="394">Отправка SMS- оповещения о</text>
<text x="353" y="401">задымление ?</text>
<text x="475" y="401">задымлении на дисплей</text>
<text x="617" y="401">задымлении</text>
<text x="371" y="418">Нет</text>
<text x="192" y="436">Сохранение номера в памяти</text>
<text x="407" y="434">Да</text>
<text x="467" y="436">Вывод сообщения о возгорании</text>
<text x="599" y="436">Отправка SMS- оповещения о</text>
<text x="212" y="442">устройства</text>
<text x="340" y="439">Обнаружено возгорание ?</text>
<text x="489" y="443">на дисплей</text>
<text x="618" y="442">возгорании</text>
<text x="370" y="460">Нет</text>
<text x="344" y="477">Обнаружена высокая</text>
<text x="407" y="476">Да</text>
<text x="470" y="479">Вывод сообщения о высокой</text>
<text x="599" y="478">Отправка SMS- оповещения о</text>
<text x="353" y="483">температура?</text>
<text x="475" y="484">температуре на дисплей</text>
<text x="607" y="484">высокой температуре</text>
<text x="752" y="506">А</text>
</g>
<g font-size="5.7">
<text x="788" y="554">Лит.</text>
<text x="818" y="554">Масштаб</text>
<text x="651" y="559">Изм</text>
<text x="658" y="559">Лист</text>
<text x="788" y="574">Лист</text>
<text x="809" y="574">Листов</text>
</g>
<g font-size="5.3">
<text x="737" y="560">Схема алгоритма</text>
<text x="746" y="566">работы</text>
<text x="799" y="583">ЭВС , 750701</text>
</g>
<g font-size="4.5">
<text x="669" y="564">Миронь</text>
<text x="669" y="568">Шемаров</text>
<text x="669" y="573">Шемаров</text>
<text x="669" y="583">Лихачёв</text>
<text x="670" y="588">Азаров</text>
</g>
</svg>
